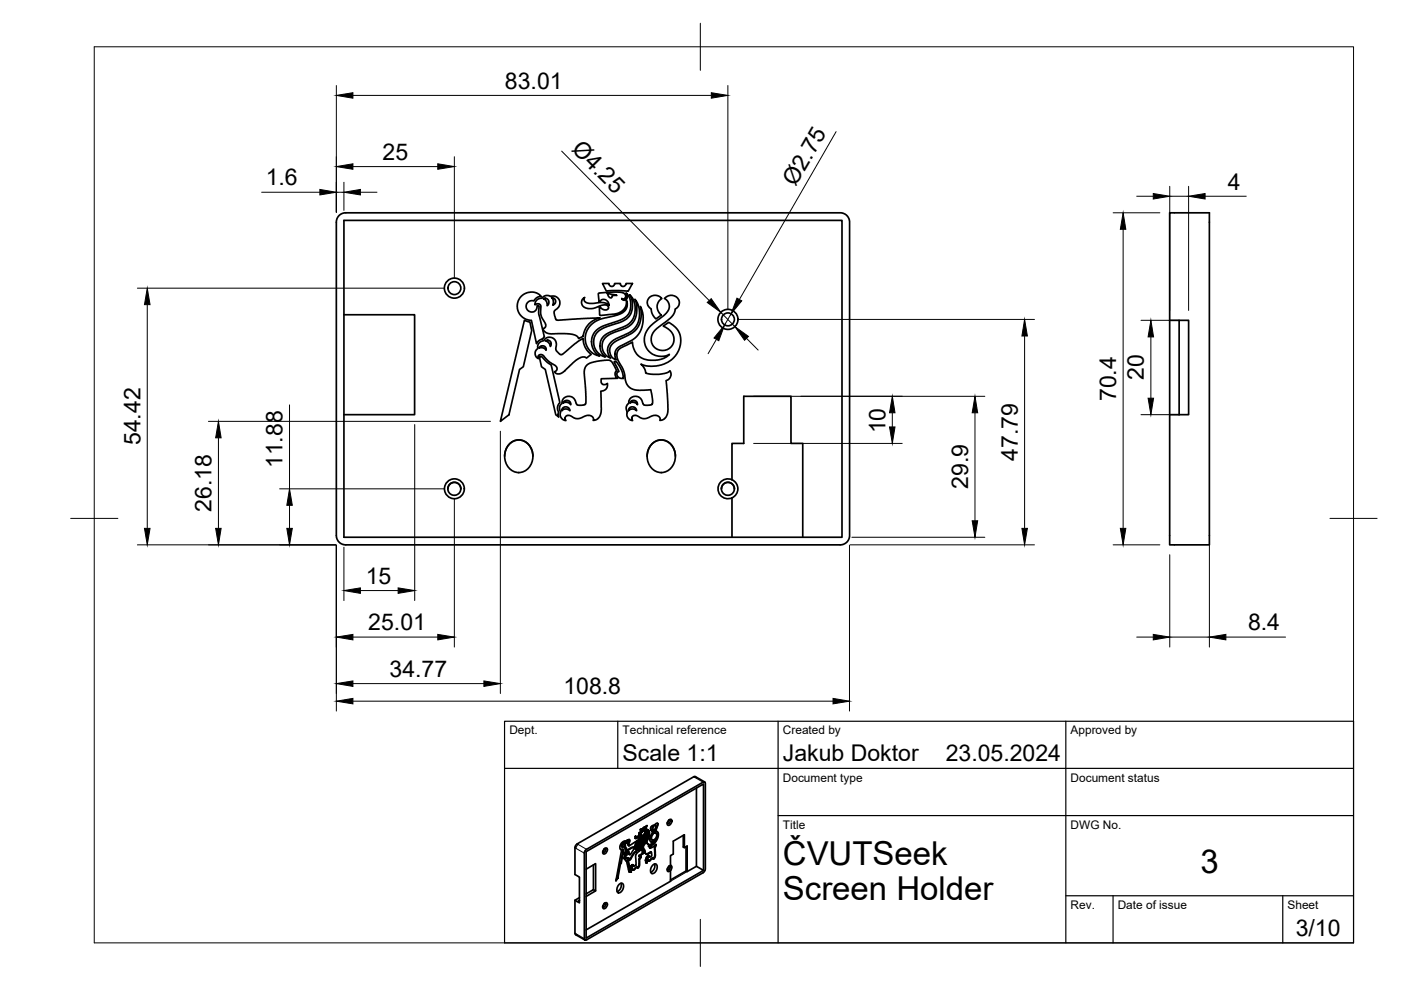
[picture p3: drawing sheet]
<svg xmlns="http://www.w3.org/2000/svg" width="297mm" height="210mm" viewBox="0 0 297 210" stroke-linecap="round" stroke-linejoin="round" font-family="sans-serif">
<!-- layer: Visible -->
<g fill="none" stroke="#000" stroke-width=".36">
<path d="M71.9 45.7l.7-.5 .5-.1h105.2l.9 .3 .6 .7 .3 .8v66.8l-.3 .9-.6 .6-.9 .3h-105.2l-.9-.3-.6-.6-.3-.9v-66.8l.1-.5zM72.9 46.7h105.6v67.2h-105.6zM248 45.1h8.4v70.4h-8.4zM72.9 66.7h15v21.2h-15M110.5 62.8l1.1-.7 1.4-.2 1 .3 .8 .7-.8 .1-.5 .4a.7 .7 0 0 1-1 .4l-.8 .5-.2 .5 .1 .6 .5 .6 .8 .2 .4-.1 .4-.4 .2-.9 .4 .1-.1 1.7 1.2 4.9-.4 .4-.8 .3-.5 .7-1-5-1.2-.2-.7-.4-.6-.7-.4-.8-.1-1.5 .3-.7zM111.2 67.9l1.2 .4 .3 1.8-1.7 7.7-.8 .5-2.3 9.6-1.8 1.4zM113.7 63.7l.5-.3 .7-.2 .3-.3 .6-.3 .9 .3 .9-.1 .7 .4 .4 .6v.8l-.4 .6-.8 .9 .3 1.4 .4 .4 9-.5-1.1 .4-1.1 .7-.9 1.2-.5 1.6-.9 .5-.4-.5-1-.4-1.5-.2-3.4 .1-.6-.3-.6-.5a.3 .3 0 0 1 0-.4 .3 .3 0 0 1 .3-.1l.2-.4v-.3l-.8-1.4-.3-.8 .1-1.7-.3-.4-.2-.1-.8 .2zM114.3 72.8l.5-.4a.74 .74 0 0 0 .7-.5l.9-.4 1.1 .3 .4 .9v1.6l.8 .8 .4 .1 2.9-2.4 1.6-1.1 .1 1 .4 .9 .4 .8 .8 .7-.9 .8-.4-.2h-.5l-1.1 .5-3.2 2.9-1 .2-.5-.3a.28 .28 0 0 1 0-.3 .28 .28 0 0 1 .3-.1l.1-.5-.2-.4-1.7-1.2-1.1-1.2h-.8l-.2 .3 .1 .4-.5-.3-.2-.9 .2-.6a.89 .89 0 0 0 .3-1zM114.4 73.6l.4-.3 .6 .1 .4 .4v.5l-.5-.5h-1zM114.4 75.6h.5l1.1 1.2 .9 .6 1.8 8-.5 1 .3 2-.7-.5-2.2-9.6-.8-.5zM115.2 63.3h.6l.5 .4 .1 .6-.4 .5-.1-.9zM115.6 72.3l.6-.2 .5 .3 .2 .6-.2 .5-.4-.9z"/>
<path d="M117 63.1l.4 .1 .4 .4v.5l-.3 .4a.18 .18 0 0 1-.3 .2 .18 .18 0 0 1 .1-.3v-.7zM123.7 63.2l.3-.1-.1 .6 .7 .6h1.1l2.2-.2 .7 .2 .5 .5-.2-.8-.6-.5h-.6l-.5 .5-.2-.1-.1-1.6 .2-.2 1.6-.1 .5 1 .2 .2 .3-.2a.71 .71 0 0 1 1.1-.4l-1.6-.3-.5-.3 2.4-.1 1 .2 .4 .3 .2 .4-.3 .5h-.6l.2 .2 .3 .2 .4-.1 .3-.4-.1-.7-.2-.4 .8 1.2 .3 1.3-.2 1-.4 1.1-1 .8-4.5 1.7-.9 .5-.8 .9-.5 1.3v1.4l.6 1.3 1.1 .9-1.6-.6-.5-.5-.6-.9-.4-1v-1l.4-1.6 .9-1.1 1.1-.8 1.2-.4 3.2-.8 1.2-.6 .8-.9 .1-1.2-.2-.4v.8l-.3 .7-1 1-1.2 .4-3 .3-.2-.1v-1.7h.2l.5 .5 .7 .1 .5-.3-.1-.5-.3-.2h-.7l-2.3 .7-1.3-.1-.7-.4-.3-.5 .1-.7zM124.5 77.3l.6-.3 1.3-.4 2.7-.2 .6 .3 .8 1.3a.64 .64 0 0 1-.1 1l.1 .7 .5 .5-3.5 .1-.1 .7 .2 .4 .6 .1 .6-.2v.5l-.4 .8-1 .3v4.5l-.3 1-.9 .7a.22 .22 0 0 1-.2 .1 .22 .22 0 0 1-.2-.2l-.2-.7-.8-.3-2.2 .8-.6-.1-1.3-.6h-.4l-.4 .3-.1 .5a.16 .16 0 0 1 .1 .2 .16 .16 0 0 1-.2 0l-.5-.2-.3-.6-.1-.6 .1-.4-.3-.7 .1-.5 .5-.6v-.6l.4-.6 .9-.3 .8 .2 .5 .5 .4 1 .3 .2h1.2l.5-.3v-2.7l-.3-4.2 .2-.8zM127.7 60.1h1.4l.1 .4 .4 .2h.4l.3-.6h1.2l.1 .4 .5 .2h.3l.3-.6h1.4l-.9 1.7-1.8-.2-2.9 .1zM130.2 76.7h.5l.8 1.2 .5 1.1 .2 1.2h-.8l-.5-.4-.1-.7 .4-.3zM133.5 62.5l.7 .9 .4 1.2v1.7l-.3 1.2-.6 .8-.8 .7-3.6 1.5-1.5 1-.5 .8-.1 1.3 .4 1.2 .8 .9-.6-.2-1-.7-.7-1-.2-1.2 .1-1.2 .6-.9 .9-.7 4.3-1.6 1.5-1 .5-.8 .3-1.3-.1-1.3zM134.6 63.5l.6 .9 .4 1.5-.1 1.7-.4 1.1-.5 .9-1 .8-3 1.4-1.1 .8-.5 .8-.2 .6 .2 1.1 .5 .8-.4-.1-.7-.6-.6-.8-.1-.8 .1-1.2 .4-.7 .9-.7 3.7-1.5 1.4-1.1 .5-1 .3-1.3v-1.3zM135.8 65l.4 1.2 .2 1.2-.1 1.3-.5 1.4-1.2 1.6-3.1 1.7-.7 .5-.4 1.1 .3 1.3-.3-.1-.6-.4-.4-.7-.1-.7 .1-.8 .8-1 3.6-1.8 1.2-1 .5-.9 .3-1.1 .2-1.5zM137.7 63l.5-.2 .7-.2 1.1 .3a.33 .33 0 0 1 .3 .4 .33 .33 0 0 1-.4 .3l-.4 .6-.2 .9 .3 1 .6 .7-1.1 .8-.7-.8-.2-.6a1.42 1.42 0 0 0-.7-1.3l-.3-.8zM140.9 63.3l.6-.5 .6-.2h.5l.8 .3 .5 .6 .1 .5-.1 .8-.4 .5a.5 .5 0 0 0-.4 .7l-.4 .8-.5 .6-3.5 2.8-.5 .9-.1 1.1 .2 .8 .4 .6 1.2 .6 .8 .1 .7-.1 1-.8 .5-1.2-.2-1.2-.7-.9-1.4-1 1.2-.8 1.7 1.4 .7 1.4 .1 1.6-.6 2-1.4 1.7-2 1-2.5 .3-.8-.1-1.1-.4 .9 1.3a.91 .91 0 0 0 1.2 .8h1.9l1.3-.2 .6-.3a.25 .25 0 0 1 .4-.1 .25 .25 0 0 1 0 .4l-.1 .9-.5 .5-.4 .2 .4 4.5v2.2l-.4 1-.8 .7a.22 .22 0 0 1-.3 .1 .22 .22 0 0 1-.1-.2l-.3-.7-.8-.3-2.1 .8-.6-.1-1.3-.6h-.4l-.5 .4 .1 .7-.5-.2-.5-.4-.2-.4 .1-.9-.2-.9 .2-.6 .3-.3 .1-.6 .4-.6 .6-.3 .9 .1 .7 .6 .5 1.1 1.2 .1 .4-.1 .2-.2-.1-1.8-.2-1.2-3.2 .1-1.1-.4-.6-.6-.5-1.2-.4-1.9-1.2-2.3-.2-1.2 .2-.7 .4-.5 2.7-1.4 .1 1.1 .5 1.1 .7 .8 1.2 .7 1.3 .2 1.8-.1 1.1-.3 1.1-.9-1.4 .5-.9-.1-1.1-.3-.8-.6-.6-.7-.5-1.6 .2-1.4 .7-1.2 1-1.1 2.3-1.8 1-1.1 .1-.7-.1-.6-.3-.6zM248 67.9h4v20h-2M250 67.9v20"/>
<path d="M107 96.7a3 3 0 0 1 1.4-2.9 3 3 0 0 1 3.3 .1 3.6 3.6 0 0 1 1.3 2.8M107.9 94.3a2.88 2.88 0 0 1 3.1-.8 2.88 2.88 0 0 1 1.9 2.5 3.2 3.2 0 0 1-4.1 3.9 3.7 3.7 0 0 1-.9-5.6zM119.3 86.5l.5-.2h.5l.3 .3 .2 .5-.7-.4-.7 .1-.3 .3zM119.5 85.1l.5-.2h.5l.4 .4 .1 .5-.5-.4h-1.1zM133.5 86.5l.4-.2h.6l.3 .3 .2 .5-.8-.4-.6 .1-.3 .3zM133.7 85.1l.4-.2h.5l.4 .4 .1 .5-.5-.4h-1zM137.2 96.7a3 3 0 0 1 1.4-2.9 3 3 0 0 1 3.3 .1 3.6 3.6 0 0 1 1.3 2.8M138.1 94.3a2.88 2.88 0 0 1 3.1-.8 2.88 2.88 0 0 1 1.9 2.5 3.2 3.2 0 0 1-4.1 3.9 3.7 3.7 0 0 1-.9-5.6zM248 87.9h2M97.7 103.6a1.37 1.37 0 0 0-1.4-1.3 1.37 1.37 0 0 0-1.3 1.3M153 103.6l.1-.5 .3-.5 .7-.3h.6l.6 .3 .3 .5 .1 .5M153 103.6l.1 .6 .3 .5 .9 .3 1-.3 .3-.5 .1-.6"/>
<path d="M155.2 101.7v-7.7h2.5v-10h10v10h2.5v19.9M155.2 105.6v8.3M155.7 103.6a1.37 1.37 0 0 0-1.4-1.3 1.37 1.37 0 0 0-1.3 1.3M128.1 180l-.3 .5M128.2 179.9a.39 .39 0 0 1 .1 .6 .39 .39 0 0 1-.5 .1M132.2 178.9l-.1-.1-.3 .3v.4l.2 .1M132.3 178.9h.3M132.4 179.3v.3M132.4 179.3h.1M132.5 179.6h-.1l.3 1M132.6 178.4h-.2l-.3 .4M132.7 178.4l.2 .2v.2"/>
<path d="M132.7 178.5l.3-.1-.1 .4-.1-.3M132.8 178.3l.4-.3 .3 .1v.4l-.2 .4 .1 .4 2.2-1.4-.5 .6-.6 1.3-.4-.1-1.1 .7-.3-.2 .1-.3-.2-.4v-.6l-.3 .2zM132.8 178.3l.1 .1M133.1 178.2l.1 .4 .1-.4h-.2M133.1 178.2l.1 .1v.3M133.1 178.1h.1M133.2 178.1l.1 .1M133.3 179l-.2-.1 .1 .3M133.3 179.3l-.1-.1 .2 .1M133.3 178.8l-.1-.1-.1 .2M133.4 178l-.2 .7M134.4 179.7l-.4-.1-1.3 .7"/>
<path d="M134.6 179.8l.4 .5-.8 .7-.5 1M134.7 177.4l.1 .1M134.7 179.5l-.3 .2M134.7 177.3l.2 .2 .8-.5h.3l-.2-.2-.3 .3v-.5l.4-.3 .2 .2 .3-.3-.5 .1 .8-.5 .1 .2-.1 .2h.1l.1-.4 .2 .2v.6l-.3 .6-1.1 1.2-.5 .6-.1 .8 .2 .3 .3 .1h-.2l-.5-.3v-.9l.7-1 1.1-1 .2-.8-.4 .9-.9 .7-.1-.5h.4l.1-.3-1.1 .8-.3-.1zM135.1 178.2l-.5 1.2M135.4 180h.3M135.5 176.9l.1 .1M135.5 177.8h.1M135.6 177.3v.1M135.7 175.9l.3-.2 .1 .1 .2-.3 .3-.1 .1 .1 .5-.5-.2 .6-1.1 .6zM135.7 177l-.7 .6-.3 .1M135.7 177h.3"/>
<path d="M135.8 179.9h.2M135.8 176.3l.2 .2M135.9 176.8l-.2-.1-.2 .1M135.9 175.7l.1 .1M136 176.9v.1M136.1 176.2h.3M136.1 179.8h.1M136.2 177.3l-.7 .4M136.4 178.7h-.2l-.4 .7v.4l.3 .2M136.5 175.4l.1 .1M136.6 178.9h-.1l-.3 .5v.3l.2 .2M136.7 176.2l-.2-.1 .2 .1"/>
<path d="M136.7 175.8l-.2 .3M136.8 176.2l-.2 .6-.5 .5M136.8 175.5l-1 .6M136.8 176.2h.1M136.9 175.9l.1 .6-.3 .6-1.1 1.2-.5 .7-.1 .8 .4 .3h-.4M136.9 178h-.1l-.6 .6M137 175.1l-.2 .4 .2 .1M137 175.8l.3 .4-.1 .9-1.5 1.9-.1 .7 .2 .4h-.3l-.3-.4 .1-.6 1.7-2 .2-.7zM137.1 178.5l.4 .5M137.1 175.9l.1 .7-.3 .7-1.2 1.4-.2 .5v.6l.3 .2M137.3 175.9l.2 .4-.1 1-1.3 1.7-.2 .5 .2 .5h-.2l-.2-.4v-.4l1.4-1.7 .3-.9zM137.4 176.2l-.1 .9-.5 .9"/>
<path d="M137.5 179.4l.3 .4M137.6 176.1l.1 .4-.1 1.1-1.2 1.6v.7h-.2l-.1-.1v-.5l1.3-1.8 .2-.7zM137.6 177l-.4 1-.7 .9M138 175.9l.1 .1M138 175.3l.4-.3h.2l-.2 .5 .2 .5-.3 .4-.4-.6zM138.3 176.4h.1M138.5 175l-.2 .5 .2 .5M138.6 175v.1M138.6 176h-.1l-.3 .3M138.8 176.5l.3 .2M138.8 175h.1M138.9 179.7l-.2-.1 .1 1.8-.3 .6"/>
<path d="M138.9 174.7l.5-.1 .1 .3-.3 .9-.9 1.4-.2 .7 .4 .2 .6-.5 .1-.8-.5-.2 .3-.4 .5 .3 .1 .8-.7 1.4-.8 .6-.5 .1 .2 .2a.29 .29 0 0 0 .2 .2 .29 .29 0 0 0 .3-.2l.7-.6v.5a.49 .49 0 0 0-.1 .8l.1 1-.2 .7-.2 .2-.1-.2h-.2l-.6 .6h-.4l-.1 .4h-.2l-.1-.7 .2-.6 .4-.3 .3 .3 .2-.1 .2-.2v-.3l-.1-.4-.8 .4h-.4l-.5-1.6 .8-1.1 .1 .5 .4 .2 .8-.4 .5-.5v-.1l-.4 .3-.5 .1-.3-.4 .1-.9 1.1-1.7v-.4l-.2-.1zM139 179.1l-.3 .5M139 178.1l-.1-.1-.6 .4h-.3M139.3 176.3l.1 .2 .1 .6-.4 .9-.5 .8-.7 .5-.4 .1h.1M139.3 175.3l-.1-.1-.2 .6-.9 1.4-.1 .6 .3 .3M139.4 174.6l-.2 .6M141.8 173.9l.4-.2a.71 .71 0 0 1 .1 .9 .71 .71 0 0 1-.8 .3v-.5zM141.8 173.9l-.3 .6M141.9 173.8a.39 .39 0 0 1 .1 .6 .39 .39 0 0 1-.5 .1M144.9 177.1v2.5l.2 .1 .6-.3v5.4l-.2-.1-3.3 1.9M145.1 179.7v-2.7l-2.4 1.3v2.8l-.5 .3v2.1M145.5 179.5v5.2"/>
<path d="M147.7 167.1v16.6l-2 1.1M149.4 165.8l-2-1.2h-.2l-24.9 14.3-.4 .8v5.7l1 .6v5.4l-1-.5M122.9 190.3l-1 .6v7l.1 .3 2 1.1M122.9 190.9v.1M124.2 180.2l24.9-14.4 .4 .1v18.4l-.1 .5-25.3 14.5-.2-.2v-18.3zM124.3 184.3l2-1.2v5.8l-2 1.2M125.8 183.4v5.2l-1.5 .9M125.8 188.6l.5 .3M128.1 180l.4-.2a.71 .71 0 0 1 .1 .8 .71 .71 0 0 1-.8 .4v-.5zM128.1 191.6l.4-.2a.71 .71 0 0 1 .1 .8 .71 .71 0 0 1-.8 .4v-.5zM128.1 191.6h.1M128.1 191.6l-.3 .5"/>
<path d="M128.2 191.5l.2 .2v.3l-.4 .4-.2-.2M131 186.2l-.1-.1-.3 .4M131.4 187.4l.5-.1a1.26 1.26 0 0 1-.8 2 1.3 1.3 0 0 1 .3-1.9zM131.5 183.3l-.1-.1-.5 2.9M131.6 180.1h.5M131.7 187.3a1.54 1.54 0 0 1-.8 1.7M131.7 183l-.1-.1-.2 .3M131.8 180.3l.3-.1v.5l-.4 2.3-.2 .3-.5 2.9-.4 .6zM132 180.2v.4M132.1 180.7l-.1-.1-.4 2.3M132.5 181.9l.6 .2 .4 1.9v.9l-.2-.1-.5-2.3h-.2zM132.6 182.4l.2 .1"/>
<path d="M132.6 181.9l.2 .1M132.7 180.8l.1-.1-.3-1.7-.3 .6-.3-.1 .1-.4 .6-.7-.2-.1-.7 .5-.3 .7 .2 .6h.5l.3 1.2 .3-.5h-.2l-.2 .3M132.7 181.8h-.3l-.1 .2 .2 .1M132.8 181.3l.1 .1-.1-.2-.3 .3M132.8 180.7l-.1-.1-.1 .2M132.8 180.8l.3 .3M132.8 180.7l.5-.2v.6l.3 .1 1.1-1.6 .1 .4 .3 .3-.7 .7-1 1.4h-.1l.1-.4-.7-.2-.2 .3-.2-.1 .2-.8zM132.8 181.2h-.3M132.8 181.9l.5 .1M132.9 180.7h.2M132.9 181.4h-.5M132.9 180.8l.2 .3v-.4l-.3 .2"/>
<path d="M133 182.1l.4 1.9M133.2 181.9l.1 .1M133.2 180.5v.5l.3 .2M133.3 184.8h.1M133.5 184.6h-.2v.2l.2 .1M133.5 184.4h.1l.4-.3h-.2l-.2 .3M133.5 184.3v.1M133.5 184h-.1l-.1 .2 .1 .3M133.7 184.8h-.1M133.8 183.6l.2 .1M133.8 182h-.1l-.4 .4M134 184.1l-.3-.1-.2 .3"/>
<path d="M134 183.8l.1-.1h-.2l-.2 .2M134.1 183.8l-.4 .1M134.2 183.3v.2M134.3 183.5h-.1l.2 .1M134.8 180.6l.1 .1M135.1 180.8l.9-.7 .3 .3 .1 .5-.8 .5 .1 .3 .2-.2-.1 .5a.48 .48 0 0 0-.2 .7v.7l-.2 .6-.2 .1v-.2l-.3 .1-.5 .5h-.5v.4h-.2l-.2-.6 .3-.8 .4-.2 .3 .3 .3-.2v-2zM135.2 183.9l-.3-.1-.6 .6h-.5l-.1 .4 .2 .1M135.6 182.2l-.1-.1v1.3l-.3 .5M135.6 181.4h-.1v.2l.2 .1M135.8 181.7l-.3 .4M136.1 180.1l.2 .4M136.3 180.1h.1l.3 .4a.2 .2 0 0 1 0 .3 .2 .2 0 0 1-.3-.1l.1-.2z"/>
<path d="M136.3 180.9l-.8 .5M136.3 180l.1 .2M136.4 180v.1M136.4 180.5l-.2 .1 .2 .3M136.4 180.8h.3M136.6 180.2h-.2l.2 .5M137.1 182.9h-.2M137.1 181.7l.3 .1M137.3 182.2l-.3-.1-.1 .3 .5-.1M137.3 181.9h.1l-.1-.2-.2 .3M137.4 182.3l-.1-.2-.2 .1-.1 .3M137.4 181.9l-.4 .1"/>
<path d="M137.5 181.4l.1 .1M137.7 181.6l-.1-.1 .1 .2M138.1 180.7l-.2-.1-1 .5M138.5 182l-.3-.1-.6 .6-.5 .1-.1 .3 .2 .1M138.5 183.3l.6-.1a1.26 1.26 0 0 1-.9 2 1.3 1.3 0 0 1 .3-1.9zM138.8 183.2a1.54 1.54 0 0 1-.8 1.7M141.8 183.7l-.3 .6M141.9 183.7l.2 .1-.1 .4-.3 .3-.2-.2M142.2 184.6v2.3l-17.9 10.3M142.2 183.5l.1 .1M142.2 183.5l.3 .4-.3 .7M142.2 183.5l-.5 .3a.64 .64 0 0 0 0 1l.5-.2"/>
<path d="M147.7 183.7l1.5 .8-24.9 14.4v-18.3l24.9-14.4v18.3"/>
<circle cx="96.3" cy="61.1" r="2.13"/>
<circle cx="96.3" cy="61.1" r="1.37"/>
<circle cx="154.3" cy="67.7" r="2.13"/>
<circle cx="154.3" cy="67.7" r="1.37"/>
<circle cx="96.3" cy="103.6" r="1.38"/>
<circle cx="96.3" cy="103.6" r="2.11"/>
<circle cx="154.3" cy="103.6" r="2.11"/>
</g>
<!-- layer: Visible Narrow -->
<g fill="none" stroke="#000" stroke-width=".21">
<path d="M121.9 179.7l.2 .2M122.1 179.9l1.8 1M122.4 178.9l.2 .2-.3 .3-.2 .5M122.6 179.1l1.8 1M131.7 179.3l.2 .1M132 178.9h.1M132.3 178.9h.2M132.4 179.3l.1 .1M132.4 179l.1 .1M132.7 178.4h.1M133.1 178.3l.1 .1M133.4 178.2h.1"/>
<path d="M133.5 179.9l.1 .1M134.7 177.3l.1 .1M135 177.6l.1 .1M135 179.5l.1 .1M135.4 179.5l.2 .1M135.5 177h.1M135.6 176.7l.1 .1M135.7 178.2l.1 .1M135.7 177l.1 .1M135.8 179.5l.1 .1M136 178.4l.1 .1M136.2 175.9l.1 .1"/>
<path d="M136.2 179.6h.1M136.3 177.5l.2 .1M136.6 177.8h.1M136.6 176.1l.1 .1M136.7 175.9l.1 .1M136.8 176.2l.1 .1M137 178.3l.1 .1M137 176.2l.1 .1M137.2 176.3l.1 .1M137.4 176.5l.1 .1M137.6 176.6l.1 .1M138 177.7h.1"/>
<path d="M138 179.2l.1 .1M138.3 175.6l.1 .1M138.3 176.8l.1 .1M138.5 178.3l.1 .1M139 179.1l.1 .1M139 175.7l.1 .1M139.4 174.7l.1 .1M139.5 176.9h.1M147.1 164.7l.2 .1M147.3 164.8l1.8 1M147.7 164.8h-.4M121.9 197.9l.4 .4"/>
<path d="M122.1 198l1.8 1M122.7 190.9l-.3 .2M128.1 191.6l.3 .1M132.3 181.9l.2 .1M132.5 181.7l.1 .1M132.6 181.2h.1M132.8 180.7l.1 .1M132.9 181.9h.1M133 180.2l.1 .1M133.2 180.9l.1 .1M133.2 180.7h.2M133.3 181.1l.1 .1"/>
<path d="M133.3 184.3l.1 .1M133.3 182.3l.2 .1M133.3 184.7l.2 .1M133.7 184.7l.1 .1M133.7 184l.1 .1M133.8 183.6l.1 .1M133.9 184.4l.1 .1M134.3 184.4h.1M134.3 180.9l.1 .1M134.6 180.6l.1 .1M134.9 183.8l.1 .1M135.5 183.1l.1 .1"/>
<path d="M135.5 181.5l.1 .1M136.1 180.1l.1 .1M136.2 180.7l.1 .1M136.5 180.8h.2M137 182.8l.1 .1M137.1 182.1l.1 .1M137.1 181.7l.1 .1M137.2 182.5l.1 .1M137.4 180.9l.1 .1M137.6 182.4l.2 .1M138.2 181.9l.1 .1M138.8 181.2l.2 .1"/>
<path d="M141.8 183.7l.3 .2M145.7 184.8l-3.5 2.1"/>
</g>
<!-- layer: Visible -->
<g fill="#000">
<circle cx="134.7" cy="177.4" r=".18"/>
<circle cx="136.8" cy="176.2" r=".18"/>
<circle cx="132.7" cy="181.9" r=".18"/>
</g>
<!-- layer: BORDER -->
<path d="M20 9.9h267v190h-267zM148.5 4.9v10M15 109.9h10M282 109.9h10M148.5 194.9v10" fill="none" stroke="#000" stroke-width=".21"/>
<!-- layer: TITLEBLOCK -->
<path d="M107 152.9h180v47h-180zM131 152.9v10M165 152.9v47M226 152.9v47M107 162.9h180M165 172.9h122M226 189.9h61M236 189.9v10M272 189.9v10" fill="none" stroke="#000" stroke-width=".25"/>
<!-- layer: FD_Dimensions -->
<g fill="none" stroke="#000" stroke-width=".21">
<path d="M71.3 18.1v26.9M154.3 18.1v47.5M72.9 38.6v6M74.8 20.2h76M74.8 35.3h18M96.3 33.2v25.8M119.1 32l31.3 31.7M177.3 27.9l-20.5 35.6M248 39.5v26.3M252 39.5v26.3M55.5 40.8h12.3M71.3 40.8h1.6"/>
<path d="M76.4 40.8h3.5M236 45.1h9.9M238.1 48.6v63.4M241 41.6h3.5M248 41.6h4M255.5 41.6h8.7M29.1 61.1h65.1M31.2 64.6v47.4M151.9 72l-1.8 3M152.8 66.2l3 3.1M155 66.5l-1.4 2.4M156.4 67.7h62.9"/>
<path d="M158.3 71.7l2.4 2.5M217.2 71.2v40.8M241.9 67.9h8M244 71.4v13M44.2 89.3h59.8M46.3 92.8v19.2M61.4 85.8v17.8M87.9 90v37.3M106.1 91.4v55.6M159.8 84h49M159.8 94h31.5M189.2 87.5v3"/>
<path d="M206.7 87.5v22.9M241.9 87.9h8M29.1 115.5h42.1M59.3 103.6h34.9M61.4 107.1v4.9M71.3 115.6v35.2M72.9 116v11.3M96.3 105.7v31.5M180.1 115.6v35.2M180.2 115.5h39.1M180.6 113.9h28.2M236 115.5h9.9"/>
<path d="M248 117.6v19.6M256.4 115.6v21.6M74.8 135.1h18M76.4 125.2h8M241 135.1h3.5M248 135.1h8.4M259.9 135.1h12.7M74.8 148.7h101.8M74.8 144.9h27.8"/>
</g>
<g fill="#000" stroke="#000" stroke-width=".21">
<path d="M71.3 20.2l3.5-.5v1.1zM150.8 19.7l3.5 .5-3.5 .6zM71.3 35.3l3.5-.6v1.2zM92.8 34.7l3.5 .6-3.5 .6zM67.8 40.2l3.5 .6-3.5 .5zM72.9 40.8l3.5-.6v1.1zM238.1 45.1l.6 3.5h-1.2zM244.5 41l3.5 .6-3.5 .6zM252 41.6l3.5-.6v1.2zM31.2 61.1l.6 3.5h-1.2zM149.9 64.1l.9-.8 2 2.9zM153.6 68.9l-1.2 3.3-1-.5z"/>
<path d="M156.3 63.2l1 .6-2.3 2.7zM155.8 69.3l2.9 2-.8 .9zM217.2 67.7l.6 3.5h-1.1zM244 67.9l.6 3.5h-1.2zM46.3 89.3l.6 3.5h-1.2zM189.2 84l.6 3.5h-1.2zM188.6 90.5h1.2l-.6 3.5zM206.7 84l.6 3.5h-1.2zM243.4 84.4h1.2l-.6 3.5zM30.6 112h1.2l-.6 3.5zM45.7 112h1.2l-.6 3.5zM60.8 112h1.2l-.6 3.5z"/>
<path d="M61.4 103.6l.6 3.5h-1.2zM206.1 110.4h1.2l-.6 3.5zM216.7 112h1.1l-.6 3.5zM237.5 112h1.2l-.6 3.5zM71.3 135.1l3.5-.6v1.2zM72.9 125.2l3.5-.6v1.2zM84.4 124.6l3.5 .6-3.5 .6zM92.8 134.5l3.5 .6-3.5 .6zM244.5 134.5l3.5 .6-3.5 .6zM256.4 135.1l3.5-.6v1.2zM71.3 148.7l3.5-.6v1.1zM71.3 144.9l3.5-.5v1.1z"/>
<path d="M102.6 144.4l3.5 .5-3.5 .6zM176.6 148.1l3.5 .6-3.5 .5z"/>
</g>
<g font-size="7">
<text x="166" y="183.4">ČVUTSeek</text>
<text x="254.5" y="185.2">3</text>
<text x="166" y="190.9">Screen Holder</text>
</g>
<g font-size="4.9">
<text x="107.1" y="18.8">83.01</text>
<text x="81.1" y="33.9">25</text>
<text x="121" y="31.8" transform="rotate(45 121 31.8)">Ø4.25</text>
<text x="56.3" y="39.3">1.6</text>
<text x="168.7" y="39.7" transform="rotate(-60 168.7 39.7)">Ø2.75</text>
<text x="260.3" y="40.2">4</text>
<text x="242.5" y="80.6" transform="rotate(-90 242.5 80.6)">20</text>
<text x="236.7" y="85.1" transform="rotate(-90 236.7 85.1)">70.4</text>
<text x="29.8" y="94.4" transform="rotate(-90 29.8 94.4)">54.42</text>
<text x="187.7" y="91.9" transform="rotate(-90 187.7 91.9)">10</text>
<text x="59.9" y="99.3" transform="rotate(-90 59.9 99.3)">11.88</text>
<text x="215.8" y="97.7" transform="rotate(-90 215.8 97.7)">47.79</text>
<text x="205.3" y="103.7" transform="rotate(-90 205.3 103.7)">29.9</text>
<text x="44.9" y="108.5" transform="rotate(-90 44.9 108.5)">26.18</text>
<text x="77.5" y="123.8">15</text>
<text x="78.1" y="133.6">25.01</text>
<text x="264.6" y="133.6">8.4</text>
<text x="82.6" y="143.5">34.77</text>
<text x="119.4" y="147.2">108.8</text>
<text x="132" y="161.4">Scale 1:1</text>
<text x="166" y="161.4">Jakub Doktor</text>
<text x="200.5" y="161.4">23.05.2024</text>
<text x="274.7" y="198.6">3/10</text>
</g>
<g font-size="2.5">
<text x="108" y="155.7">Dept.</text>
<text x="132" y="155.7">Technical reference</text>
<text x="166" y="155.7">Created by</text>
<text x="227" y="155.7">Approved by</text>
<text x="166" y="165.7">Document type</text>
<text x="227" y="165.7">Document status</text>
<text x="166" y="175.7">Title</text>
<text x="227" y="175.7">DWG No.</text>
<text x="227" y="192.7">Rev.</text>
<text x="237" y="192.7">Date of issue</text>
<text x="273" y="192.7">Sheet</text>
</g>
</svg>
